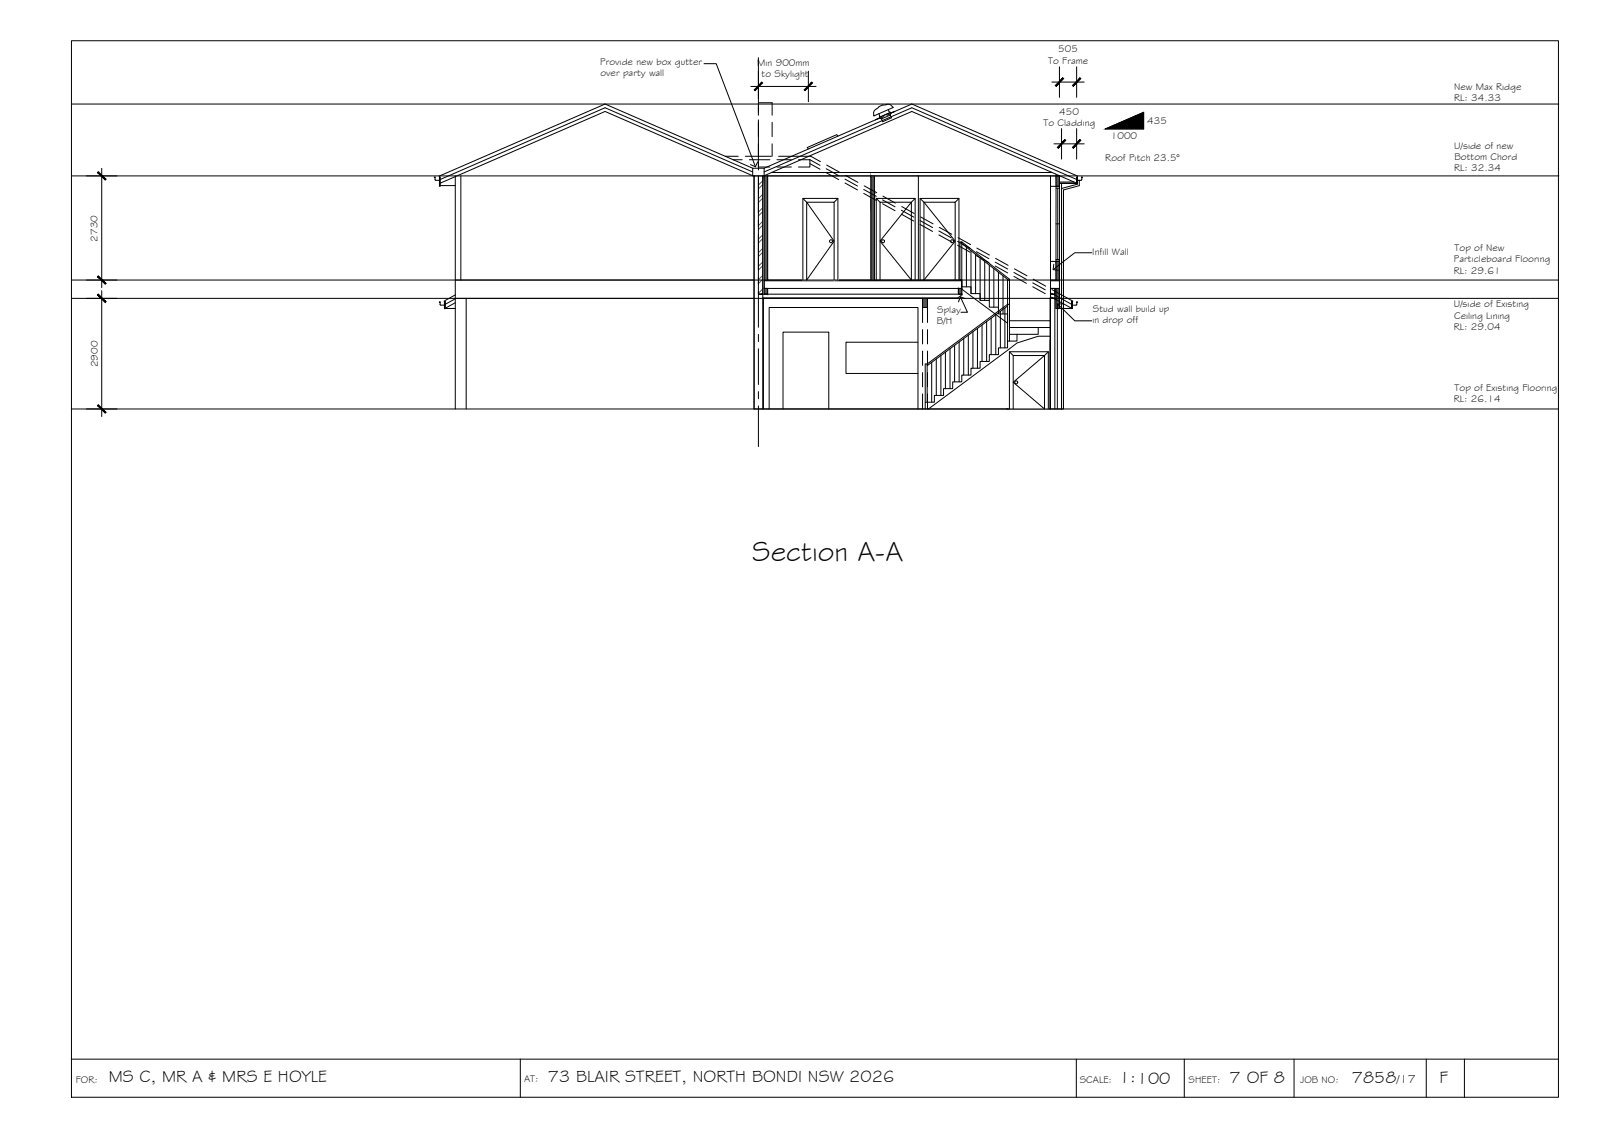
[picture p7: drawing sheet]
<svg xmlns="http://www.w3.org/2000/svg" width="420mm" height="297mm" viewBox="0 0 420 297" stroke-linecap="round" stroke-linejoin="round" font-family="sans-serif">
<!-- layer: HATCH -->
<g fill="#545454" stroke="#545454" stroke-width=".26">
<path d="M277 46.1h.9v2.7z"/>
<path d="M277 68.5h.9z"/>
<path d="M277 73.4h.9z"/>
<path d="M277 75.6l.9 5.3v-5.3zM277 75.6l.9 5.3h-.9z"/>
<path d="M277 48.8h.9zM277 46.1l.9 2.7h-.9z"/>
<path d="M277 68.5l.9 4.9v-4.9zM277 68.5l.9 4.9h-.9z"/>
<path d="M200.4 46.1l.9 27.3v-27.3zM200.4 46.1l.9 27.3h-.9z"/>
<path d="M251.4 75.6l.9 1.5v-1.5zM251.4 75.6l.9 1.5h-.9z"/>
<path d="M200.4 75.6l.9 1.5v-1.5zM200.4 75.6l.9 1.5h-.9z"/>
<path d="M228.4 46.1l.9 3.6v-3.6zM228.4 46.1l.9 3.6h-.9zM228.4 49.7l.9 .5v-.5zM228.4 49.7l.9 .5h-.9z"/>
<path d="M228.4 50.2l.9 .5v-.5zM228.4 50.2l.9 .5h-.9zM228.4 50.7l.9 .5v-.5zM228.4 50.7l.9 .5h-.9z"/>
<path d="M228.4 51.2l.9 .5v-.5zM228.4 51.2l.9 .5h-.9zM228.4 51.7l.9 .5v-.5zM228.4 51.7l.9 .5h-.9z"/>
<path d="M228.4 52.2l.9 21.2v-21.2zM228.4 52.2l.9 21.2h-.9z"/>
<path d="M242 78.2l1.3 2.4v-2.4zM242 78.2l1.3 2.4h-1.3z"/>
</g>
<!-- layer: MASK -->
<g fill="#fff" stroke="#fff" stroke-width=".26">
<path d="M232.3 27.5l.3-.1z"/>
<path d="M282.6 47.3l.5 1v-1zM282.6 47.3l.5 1h-.5z"/>
<path d="M282.6 48.3l.5 .4v-.4zM281.1 48.7l1.5-.4 .5 .4z"/>
<path d="M280.3 49.4l2.8-.7h-2zM278.4 49.4l2.7-.7-.8 .7z"/>
<path d="M278.4 49.4l.5 .4 1.4-.4zM278.4 49.4l.5 .4h-.5z"/>
<path d="M278.4 49.8l.5 57.4v-57.4zM278.4 49.8l.5 57.4h-.5z"/>
<path d="M229.8 52l10.2 1v-1zM229.8 52l10.2 1h-10.2z"/>
<path d="M239 53l1 20.4v-20.4zM239 53l1 20.4h-1z"/>
<path d="M229.8 53l1 20.4v-20.4zM229.8 53l1 20.4h-1z"/>
<path d="M230.8 53l8.2 20.4v-20.4zM230.8 53l8.2 20.4h-8.2z"/>
<path d="M241.3 52l10.2 1v-1zM241.3 52l10.2 1h-10.2z"/>
<path d="M250.5 53l1 20.4v-20.4zM250.5 53l1 20.4h-1z"/>
<path d="M241.3 53l1 20.4v-20.4zM241.3 53l1 20.4h-1z"/>
<path d="M242.3 53l8.2 20.4v-20.4zM242.3 53l8.2 20.4h-8.2z"/>
<path d="M210.6 52l9.2 1v-1zM210.6 52l9.2 1h-9.2z"/>
<path d="M218.8 53l1 20.4v-20.4zM218.8 53l1 20.4h-1z"/>
<path d="M210.6 53l1 20.4v-20.4zM210.6 53l1 20.4h-1z"/>
<path d="M211.6 53l7.2 20.4v-20.4zM211.6 53l7.2 20.4h-7.2z"/>
<path d="M230.6 27.9l.9-.4-1.1 .7zM230.4 28.2l1.4-.6-.3-.1z"/>
<path d="M230.2 28.4l1.6-.8zM230.2 28.4l1.9-.9z"/>
<path d="M229.9 28.5l2.2-1zM229.9 28.5l2.5-1z"/>
<path d="M229.9 28.5l2.5-1zM230 28.5l2.4-1z"/>
<path d="M229.7 28.7l.2-.2zM229.7 28.7l.3-.2z"/>
<path d="M230 28.5l2.3-1zM230 28.5l2.3-1z"/>
<path d="M232.3 27.5l.3-.1zM232.3 27.5l.3-.1z"/>
<path d="M229.7 28.7l.3-.2zM229.7 28.7l.4-.2z"/>
<path d="M230 28.5l2.3-1zM230.1 28.5l2.2-1z"/>
<path d="M232.3 27.6l.3-.2zM232.3 27.6l.3-.2z"/>
<path d="M229.5 28.8l.6-.3zM229.5 28.8l.7-.3z"/>
<path d="M230.1 28.5l2.2-.9zM230.2 28.5l2.1-.9z"/>
<path d="M232.1 27.6l.5-.2zM232.1 27.6l.7-.3z"/>
<path d="M229.5 28.8l.7-.3zM229.5 28.8l.7-.3zM229.5 28.8l.7-.3zM229.5 28.8l.7-.3z"/>
<path d="M230.2 28.5l1.9-.9zM230.2 28.5l1.9-.9z"/>
<path d="M232.1 27.6l.7-.3zM232.1 27.6l.7-.3z"/>
<path d="M229.5 28.8l.7-.3-.8 .4zM229.4 28.9l1-.4z"/>
<path d="M230.2 28.5l1.9-.9zM230.4 28.5l1.7-.9z"/>
<path d="M232.1 27.6l.7-.3-.8 .5zM232 27.8l1-.5z"/>
<path d="M232 27.8l1-.5zM232 27.8l1.1-.5z"/>
<path d="M229.4 28.9l1-.4zM229.4 28.9l1-.4z"/>
<path d="M230.4 28.5l1.6-.7zM230.4 28.5l1.6-.7z"/>
<path d="M232 27.8l1.1-.5zM232 27.8l1.1-.5z"/>
<path d="M229.4 28.9l1-.4-1.1 .6zM229.3 29.1l1.2-.6z"/>
<path d="M230.4 28.5l1.6-.7zM230.5 28.5l1.5-.7z"/>
<path d="M232 27.8l1.1-.5zM232 27.9l1.2-.5z"/>
<path d="M232 27.9l1.2-.5zM231.9 28l1.4-.6z"/>
<path d="M229.3 29.1l1.2-.6zM229.3 29.1l1.3-.6z"/>
<path d="M230.5 28.5l1.5-.6zM230.6 28.5l1.4-.6z"/>
<path d="M231.9 28l1.4-.6zM231.9 28l1.4-.6z"/>
<path d="M229.3 29.1l1.3-.6zM229.2 29.2l1.5-.6z"/>
<path d="M230.6 28.5l1.3-.5zM230.7 28.6l1.2-.6z"/>
<path d="M231.9 28l1.4-.6zM231.9 28l1.4-.6z"/>
<path d="M229.2 29.2l1.5-.6-1.5 .7zM229.2 29.3l1.6-.7z"/>
<path d="M230.7 28.6l1.2-.6zM230.8 28.6l1.1-.6z"/>
<path d="M231.9 28l1.4-.6-1.4 .8zM231.9 28.2l1.6-.8z"/>
<path d="M229.2 29.3l1.6-.7zM229.2 29.3l1.6-.7z"/>
<path d="M229.2 29.3l1.6-.7zM229.2 29.4l1.6-.7z"/>
<path d="M230.8 28.6l1.1-.4zM230.8 28.7l1.1-.5z"/>
<path d="M231.9 28.2l1.6-.8zM231.9 28.2l1.6-.7z"/>
<path d="M229.2 29.4l1.6-.7-1.7 .8zM229.1 29.5l1.8-.7-.1-.1z"/>
<path d="M230.8 28.7l1.1-.5-1 .6zM230.9 28.8l1-.6z"/>
<path d="M231.9 28.2l1.6-.7-1.6 .9zM231.9 28.4l1.8-.8-.2-.1z"/>
<path d="M229.1 29.6l4.6-2zM229.1 29.5l4.6-1.9z"/>
<path d="M229.1 29.6l4.6-2zM229.1 29.6l4.6-2z"/>
<path d="M229.1 29.6l4.6-2-4.6 2.2zM229.1 29.8l4.7-2.1-.1-.1zM229.1 29.8l4.7-2.1zM229.1 29.8l4.7-2.1z"/>
<path d="M229.1 29.8l4.7-2.1-4.6 2.3zM229.2 30l4.8-2.1-.2-.2zM229.2 30l4.8-2.1zM229.2 30l4.8-2.1z"/>
<path d="M229.2 30l4.8-2.1-4.8 2.3zM229.2 30.2l4.9-2.1-.1-.2z"/>
<path d="M229.2 30.3l4.9-2.2zM229.2 30.3l5-2.2z"/>
<path d="M229.2 30.3l5-2.2zM229.2 30.4l5-2.2z"/>
<path d="M230.5 29.8l2.5-1-2.3 1.4zM230.7 30.2l2.4-1.1-.1-.3z"/>
<path d="M230.7 30.2l2.4-1.1zM230.7 30.3l2.4-1.1z"/>
<path d="M230.7 30.3l2.4-1.1zM230.7 30.3l2.5-1.1z"/>
<path d="M230.7 30.3l2.5-1.1zM230.7 30.3l2.5-1.1z"/>
<path d="M230.7 30.3l2.5-1.1zM230.7 30.3l2.5-1z"/>
<path d="M230.7 30.3l2.5-1zM230.7 30.4l2.5-1.1z"/>
<path d="M230.7 30.4l2.5-1.1zM230.7 30.4l2.6-1.1z"/>
<path d="M230.7 30.4l2.6-1.1zM230.7 30.5l2.6-1.1z"/>
<path d="M230.7 30.5l2.6-1.1zM230.7 30.5l2.6-1.1z"/>
<path d="M230.7 30.5l2.6-1.1zM230.7 30.6l2.7-1.2zM230.7 30.6l2.7-1.2zM230.7 30.6l2.7-1.2z"/>
<path d="M230.7 30.6l2.7-1.2zM230.6 30.6l2.9-1.2z"/>
<path d="M230.6 30.6l2.9-1.2zM230.7 30.7l2.8-1.2z"/>
<path d="M230.7 30.7l2.8-1.2-2.8 1.4zM230.7 30.9l2.9-1.2-.1-.2z"/>
<path d="M264.7 92.2l10.2 1v-1zM264.7 92.2l10.2 1h-10.2z"/>
<path d="M273.9 93.2l1 14v-14zM273.9 93.2l1 14h-1z"/>
<path d="M264.7 93.2l1 14v-14zM264.7 93.2l1 14h-1z"/>
<path d="M265.7 93.2l8.2 14v-14zM265.7 93.2l8.2 14h-8.2z"/>
</g>
<!-- layer: SERVICES -->
<path d="M282.6 47.3v1l-4.2 1.1v57.8h.5v-57.4l4.2-1.1v-1.4" fill="none" stroke="#000" stroke-width=".26"/>
<!-- layer: NEWWORK -->
<g fill="none" stroke="#000" stroke-width=".26">
<path d="M230.5 29.8l.2 .4M231.5 27.5l.3 .1a1.77 1.77 0 0 1 2.2 .3l.2 .3-5 2.2a1.43 1.43 0 0 1 .7-1.9M231.5 27.5l-.9 .4-.7 .6M231.8 30.6l-1 .4 .4 .2M233 28.8l.1 .4M233.1 29.2l.3 .2M233.5 30.2l.3 .7-2.3 1-.3-.7M233.5 30.2l-2.3 1M233.5 29.4l.1 .3M233.5 29.5l-2.8 1.2M233.6 29.7v.1M233.6 29.7l1.1-.5-1.1 .5-.1-.2-2.8 1.2v.2l-1.1 .5 1.1-.5v-.7"/>
<path d="M233.6 29.8l-1 .4M233.6 29.8l-.1 .4M200 46.1h.4M200.4 46.1v-2l38.7-16.8 43.5 18.9v2h-.2v-1.8h.2v.9l1-.1 .3-.7h-.3M200.4 46.1l38.7-16.9 43.3 18.8h-4.5M200.4 45.1l38.7-16.8 43.3 18.7M201.3 46.1h76.6M202.4 45.2h73.5M210.6 52l1 1M219.8 52l-1 1M228.4 46.1v27.3M229.3 46.1v27.3"/>
<path d="M229.8 52l1 1M240 52l-1 1M240.9 46.1v27.3M241.3 52l1 1M251.5 52l-1 1M275.5 46.1v2.7h2.4v-2.7h-.9v2.7M275.5 48.8v19.7M277.9 46.1h.1M277.9 48.1h4.5M277.9 47.7h3.8M282.6 47.3h.5M198.9 73.5v3.6h1.1v-31h-1.1v27.5"/>
<path d="M200.4 73.4v-27.3h.9v27.3M200.4 73.6h51.9v2h-51.9zM200.4 73.4v3.7h.9v-1.5h-.9M200.4 73.4h51.9v2.2M210.6 73.4v-21.4h9.2v21.4h-8.2M239 73.4h-9.2v-21.4h10.2v21.4M241.3 73.4v-21.4h10.2v21.4h-9.2M242 78.2v2.4h1.3v-2.4M251.4 75.6h.9v1.5h-.9zM252.3 77.3l-1.3 .9M275.5 73.6h2.4v2h-2.4M275.5 75.6h1.2v1.5h-1.2z"/>
<path d="M275.5 73.4h2.4M276.7 75.6v1.5M277 68.5h-1.5v9.6M277 75.6v5.3h.9v-5.3M277 68.5v4.9M277 68.5h.9v5.1M242 80.6h.1M264.7 92.2h10.2v15h-10.2zM264.7 92.2l1 1M274.9 92.2l-1 1M275.4 89.1v18.1M264 107.2h9.2"/>
</g>
<!-- layer: CEILING-FLOOR LINES -->
<path d="M18.8 27.3h390M18.8 46.1h390M18.7 73.4h390M18.7 78.2h390M18.7 107.2h390" fill="none" stroke="#000" stroke-width=".26"/>
<!-- layer: HATCH -->
<g fill="none" stroke="#545454" stroke-width=".26">
<path d="M200 47.4l-1.1 1.1M200 51l-1.1 1.1M200 54.5l-1.1 1.1M200 58.1l-1.1 1.1M200 48.4l-1.1 1.1M200 52l-1.1 1.1M200 55.5l-1.1 1.1M200 59.1l-1.1 1.1M200 73.3l-1.1 1.1M200 61.6l-1.1 1.1M200 65.2l-1.1 1.1M200 68.7l-1.1 1.1"/>
<path d="M200 72.3l-1.1 1.1M200 75.8l-1.1 1.1M200 62.6l-1.1 1.1M200 66.2l-1.1 1.1M200 69.7l-1.1 1.1M200 76.8l-.3 .3"/>
</g>
<!-- layer: BORDER -->
<path d="M18.7 10.7h390v277h-390zM18.7 277.7h390M136.5 277.7v10M282.3 277.7v10M310.6 277.7v10M339.4 277.7v10M374.1 277.7v10M384.1 277.7v10" fill="none" stroke="#000" stroke-width=".26"/>
<!-- layer: TEXT -->
<path d="M289.9 33.8l10-4.3v4.3z" fill="#000" stroke="#000" stroke-width=".26"/>
<path d="M289.9 33.8l10-4.3v4.3z" fill="none" stroke="#000" stroke-width=".26"/>
<!-- layer: DIMENSION -->
<g fill="none" stroke="#000" stroke-width=".26">
<path d="M198.9 18.7v8M212 18.7v8M277.9 17.5v8M282.4 17.5v8M196.9 22.7h17.1M275.9 21.5h8.5M276.4 37.7h8M278.4 33.7v8M282.4 33.7v8M22.7 46.1h8M26.7 44.1v31.3M22.7 78.2h8"/>
<path d="M22.7 73.4h8M26.7 76.2v33M22.7 107.2h8"/>
</g>
<!-- layer: 0 -->
<g fill="#000" stroke="#000" stroke-width=".26">
<path d="M199.8 21.5l-1.8 2.3 2-2zM199.8 21.5l-1.8 2.3-.2-.2z"/>
<path d="M212.9 21.5l-2 2.1 .2 .2zM212.9 21.5l.2 .3-2 2z"/>
<path d="M278.8 20.4l-1.8 2.2 2-2zM278.8 20.4l-1.8 2.2-.2-.2z"/>
<path d="M279.3 36.6l-1.8 2.2 2-2zM279.3 36.6l-1.8 2.2-.2-.2z"/>
<path d="M281.3 22.4l.2 .2 1.8-2.2zM283.3 20.4l.2 .2-2 2z"/>
<path d="M283.3 36.6l-2 2 .2 .2zM283.3 36.6l.2 .2-2 2z"/>
<path d="M25.6 45.2l2 2 .2-.2zM25.6 45.2l.2-.2 2 2z"/>
<path d="M25.8 72.3l-.2 .2 2.2 1.8zM25.6 72.5l2.2 1.8-.2 .2z"/>
<path d="M25.6 77.3l2 2 .2-.2zM25.6 77.3l.2-.2 2 2z"/>
<path d="M25.6 106.3l2.2 1.8-2-2zM25.6 106.3l2.2 1.8-.2 .2z"/>
</g>
<!-- layer: DOORS -->
<g fill="none" stroke="#000" stroke-width=".26">
<path d="M211.6 53l7.2 10.2-7.2 10.2v-20.4h7.2v20.4M239 53l-8.2 10.2 8.2 10.2v-20.4h-8.2v20.4M242.3 53l8.2 10.2-8.2 10.2v-20.4h8.2v20.4M273.9 93.2l-8.2 7 8.2 7v-14h-8.2v14"/>
<circle cx="217.9" cy="63.2" r=".39"/>
<circle cx="231.6" cy="63.2" r=".39"/>
<circle cx="249.7" cy="63.2" r=".39"/>
<circle cx="266.5" cy="100.2" r=".39"/>
</g>
<!-- layer: BOUNDARY -->
<g fill="none" stroke="#000" stroke-width=".26">
<path d="M198.9 15.1v10.7M198.9 27.7v1.9M198.9 31.4v9.4M198.9 42.7v1.8M198.9 46.4v9.4M198.9 57.7v1.9M198.9 61.4v9.4M198.9 72.7v1.8M198.9 76.4v9.4M198.9 87.7v1.8M198.9 91.4v9.4M198.9 102.7v1.9"/>
<path d="M198.9 106.4v10.7"/>
</g>
<!-- layer: EXISTING -->
<g fill="none" stroke="#000" stroke-width=".26">
<path d="M198.9 30.2v-3.3h3.6v3.3M198.9 32.1v3.7M198.9 37.7v6.1h3M202.5 32.1v3.7M202.5 37.7v3.3M115.3 46.4v.9l-1.1-.1-.1-.6-.2-.1h.3M115.3 46.4h.2v2.4h-.2zM115.5 48.7h3.9M119.4 46.1v61.1M120.9 46.1v27.3M190.2 41h3.4M192.3 41.9h2.4"/>
<path d="M195.5 41h6.8M196.5 41.9h5.4M197.4 46.1l-38.7-16.9-43.2 18.8M197.4 45.1l-38.7-16.8-43.2 18.7M197.4 44.1l-38.7-16.8-43.5 18.9M198.9 46.1h-1.1v61.1M200.4 44.1h-3v2h.4v61.1M203.8 41.9h3.7M203.8 43.8h3.7M204.2 41h8.4l2.6 1.4M209.4 41.9h3M212.4 41.9v1.9h-3"/>
<path d="M212.4 41.9l2.7 1.4M212.4 42.9l2.7 1.5M216.7 44.2l3.3 1.9M216.7 45.3l3.3 1.8M216.8 43.3l3.3 1.8M221.6 47l3.3 1.8M221.6 48l3.3 1.8M221.7 46l3.3 1.8M226.5 49.7l3.3 1.8M226.5 50.7l3.3 1.8M226.7 48.7l3.2 1.8M231.5 52.4l3.2 1.8"/>
<path d="M231.5 53.4l3.2 1.8M231.6 51.4l3.3 1.8M236.4 55.1l3.3 1.8M236.4 56.1l3.3 1.9M236.5 54.2l3.3 1.8M241.3 57.8l3.3 1.9M241.3 58.9l3.3 1.8M241.4 56.9l3.3 1.8M246.3 59.6l3.3 1.8M116.6 79.1v.9l-1.1-.1-.1-.5-.2-.2h.3M116.6 79.1h.2v1.8h-.2zM119.4 79.4l-2.6 1.4 2.6 .1"/>
<path d="M119.4 78.2h78.4M119.4 77.3l-2.9 1.6M119.4 78.3l-2.6 1.5M119.4 73.4h78.4M122.3 78.2v29M200.1 78.1h51.1M200.1 78.1v29.1M200.2 78.2h50.8M200.2 78.1v29.1M246.2 60.6l3.3 1.8M246.2 61.6l3.3 1.8M251.1 63.3l3.3 1.8"/>
<path d="M251.1 64.3l3.3 1.8M251.3 62.3l3.3 1.8M252.3 77.3v-.2h-53.4h1.2v1M256.1 66l3.3 1.8M256.1 67l3.3 1.8M256.2 65l3.3 1.9M261 68.7l3.3 1.8M261 69.7l3.3 1.9M261.1 67.7l3.3 1.9M265.9 71.4l3.3 1.9M265.9 72.5l3.3 1.8M266.1 70.5l3.2 1.8"/>
<path d="M270.9 74.2l3.2 1.8M270.9 75.2l3.2 1.8M271 73.2l3.2 1.8M275.8 76.9l5.3 2.9M275.8 77.9l5.3 2.9-3.8 .1v26.3M275.9 75.9l5.5 3-.3 .2v1.8h.1v-1.8v.9l1.1-.1 .3-.7h-.3M276.7 78.1h-1.3v29.1M281.1 79.1h.1v1.8h-.1zM240.8 89.7h-18.9v8.2h18.9M242 80.6v4M242 86.4v3.8M242 92v3.8"/>
<path d="M242 97.7v3.7M243.3 80.6v4M243.3 86.4v3.8M243.3 92v3.8M243.3 97.7v3.7M278.4 80.9v26.3h-80.6M201.7 107.2v-26.6h39.1v26.6M205.4 107.2v-20.1h12v20.1M242 103.3v3.9M243.3 103.3v3.9M275.5 107.2v-30.1h1.2v30.1"/>
</g>
<!-- layer: 0.13 -->
<path d="M278.4 48.1v32.8" fill="none" stroke="#000" stroke-width=".26"/>
<!-- layer: WINDOWS -->
<path d="M219.8 35.7l-.3-.4-7.8 3.4 .3 .4M277 58.7h.9M277 48.8h.9v19.7h-.9zM277 49.3h.9M277.4 49.3v18.7h.5h-.9M277 68.5h.9" fill="none" stroke="#000" stroke-width=".26"/>
<!-- layer: STAIRS -->
<g fill="none" stroke="#000" stroke-width=".26">
<path d="M251.8 63.4h.5v10h-.5zM252.3 73.4v1.8h2.4v1.8h2.4v1.8h2.4v1.7h2.4v1.8h2.4v2.4M252.3 63.4l12.5 9.8v16.2M252.3 63.9l12.5 9.7M252.3 75.8l12 8.9M253.5 64.8v10.4M254.7 65.7v11.3M255.9 66.7v10.3M257.1 67.6v11.2M258.3 68.6v10.2M259.5 69.5v9.3M260.7 70.4v10.1"/>
<path d="M261.9 71.4v9.1M263.1 72.3v10M264.3 73.3v16.1M264.8 79.8h-.5l-21.1 15.6M243.2 95.4h-.5v10M243.2 95.4v10M244.4 95v10.4M245.6 94.1v9.6M246.8 93.2v10.5M248 92.3v9.6M249.2 91.4v10.5M250.4 90.5v9.6"/>
<path d="M251.6 89.7v10.4M252.8 88.8v9.5M254 87.9v10.4M255.2 87v9.5M256.4 86.1v10.4M257.6 85.2v9.6M258.8 84.3v10.5M260 83.4v9.6M261.2 82.5v10.5M262.4 81.6v9.6M263.6 80.7v10.5M264.3 80.2l-21.1 15.7"/>
<path d="M264.8 84.1h10.6M264.8 85.9h10.6M266.7 87.6v1.8h-2.4v1.8h-2.4v1.8h-2.4v1.8h-2.4v1.7h-2.4v1.8h-2.4v1.8h-2.4v1.8h-2.4v1.8h-2.4v1.7h-2.4v1.8M272.3 85.9v1.7h-7.5M275.4 88.2h-3.1l-5.6 1.7-23.2 17.3"/>
</g>
<!-- layer: 0 -->
<path d="M184.6 16.7h3.2l10.3 27M198.7 42.4l-.6 1.3-1.3-.5M251.9 77.8l1.8 4.1h-1.7M253.2 78.3l-1.3-.5-.5 1.4M276.4 69.3l-.2 1.4 1.4 .2M277.4 79.7l4.5 4.4h4.4M278.8 79.7h-1.4v1.4M286.3 66.3h-4.4l-5.7 4.4" fill="none" stroke="#000" stroke-width=".26"/>
<text font-size="7.5" x="197.3" y="147.1">Section A-A</text>
<g font-size="4.5">
<text x="28.5" y="283.8">MS C, MR A &amp; MRS E HOYLE</text>
<text x="143.7" y="283.7">73 BLAIR STREET, NORTH BONDI NSW 2026</text>
<text x="293.5" y="284">1:100</text>
<text x="322.4" y="284">7 OF 8</text>
<text x="354.5" y="283.9">7858</text>
<text x="377.5" y="283.8">F</text>
</g>
<text font-size="3.2" x="366.4" y="283.9">/17</text>
<g font-size="2.6">
<text x="157.4" y="17.1">Provide new box gutter</text>
<text x="198.6" y="17.4">Min 900mm</text>
<text x="274.9" y="16.7">To Frame</text>
<text x="277.5" y="13.7">505</text>
<text x="157.5" y="20">over party wall</text>
<text x="199.7" y="20.3">to Skylight</text>
<text x="381.4" y="23.6">New Max Ridge</text>
<text x="381.4" y="26.5">RL: 34.33</text>
<text x="273.7" y="33.1">To Cladding</text>
<text x="277.8" y="30.1">450</text>
<text x="300.9" y="32.5">435</text>
<text x="291.3" y="36.4">1000</text>
<text x="381.4" y="39">U/side of new</text>
<text x="381.5" y="41.9">Bottom Chord</text>
<text x="289.9" y="42.2">Roof Pitch 23.5°</text>
<text x="381.4" y="44.8">RL: 32.34</text>
<text x="25.6" y="63.3" transform="rotate(-90 25.6 63.3)">2730</text>
<text x="381.5" y="65.9">Top of New</text>
<text x="286.5" y="66.8">Infill Wall</text>
<text x="381.3" y="71.7">RL: 29.61</text>
<text x="381.3" y="68.8">Particleboard Flooring</text>
<text x="245.8" y="82.1">Splay</text>
<text x="286.6" y="81.7">Stud wall build up</text>
<text x="381.3" y="80.6">U/side of Existing</text>
<text x="381.4" y="83.5">Ceiling Lining</text>
<text x="245.7" y="85">B/H</text>
<text x="286.5" y="84.6">in drop off</text>
<text x="381.3" y="86.4">RL: 29.04</text>
<text x="25.6" y="96.3" transform="rotate(-90 25.6 96.3)">2900</text>
<text x="381.3" y="105.4">RL: 26.14</text>
<text x="381.5" y="102.5">Top of Existing Flooring</text>
<text x="19.9" y="283.9">FOR:</text>
<text x="137.5" y="283.7">AT:</text>
<text x="283.2" y="284">SCALE:</text>
<text x="311.7" y="284">SHEET:</text>
<text x="341" y="284">JOB NO:</text>
</g>
</svg>
